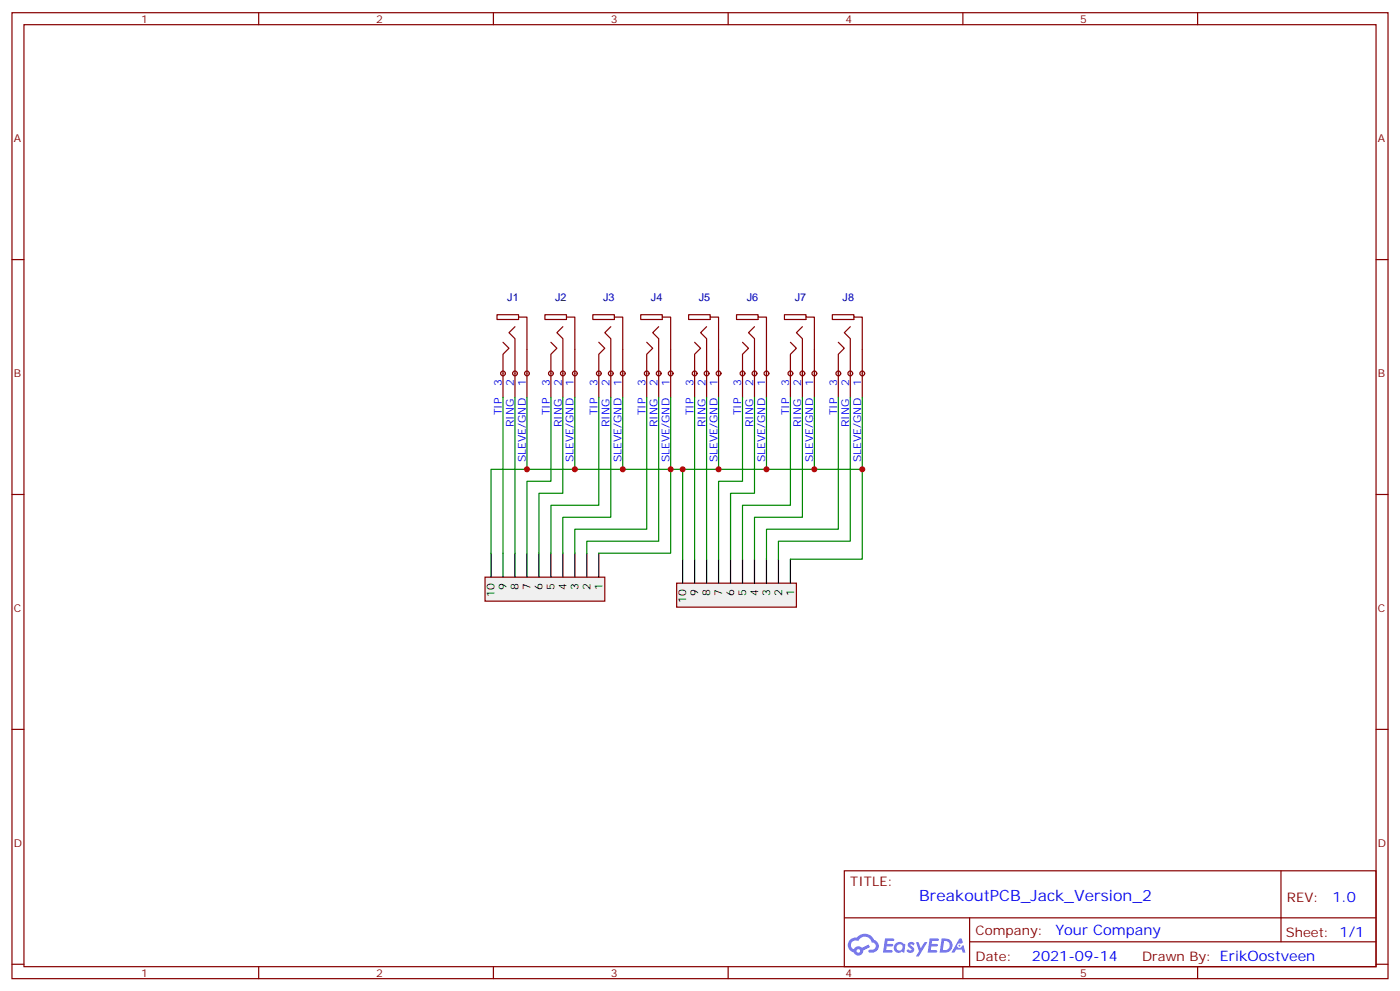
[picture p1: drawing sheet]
<svg xmlns="http://www.w3.org/2000/svg" width="412mm" height="292mm" viewBox="0 0 412 292" stroke-linecap="round" stroke-linejoin="round" font-family="sans-serif">
<g fill="none" stroke="#870000" stroke-width=".35">
<path d="M3.5 3.7h405.4v284.4h-405.4zM7.1 7.3h398.2v277.3h-398.2zM76.2 3.7v3.6M145.3 3.7v3.6M214.5 3.7v3.6M283.6 3.7v3.6M352.8 3.7v3.6M3.5 76.4h3.6M405.3 76.4h3.6M3.5 145.6h3.6M405.3 145.6h3.6M3.5 214.7h3.6"/>
<path d="M405.3 214.7h3.6M248.7 256.3h156.6v28.3h-156.6zM377.3 256.4v20.8M248.7 270.2h156.5M285.6 277.2h119.6M285.6 270.2v14.1M3.5 283.8h3.6M76.2 284.6v3.5M145.3 284.6v3.5M214.5 284.6v3.5M283.6 284.6v3.5M352.8 284.6v3.5"/>
<path d="M405.3 283.8h3.6"/>
</g>
<g fill="#5487ff">
<path d="M267.7 277.5a1.22 1.22 0 0 1 1.7 .3l-.4 .5a.47 .47 0 0 0-.3-.4 .47 .47 0 0 0-.5 .2l.1 .3a1.14 1.14 0 0 1 .8 1.7 1.14 1.14 0 0 1-1.9 0l-.2-.2 .5-.5 .7 .4a.29 .29 0 0 0 .3-.3 .29 .29 0 0 0-.2-.3 1.04 1.04 0 0 1-.6-1.7z"/>
<path d="M260.7 276.3h2.4l.3 .1-.2 .5-1.8 .1-.1 .9h1.5l.3 .3-.3 .4h-1.6l-.2 1.1h1.7l.2 .3-.2 .4h-2.6z"/>
<path d="M273.8 276.3h2.4l.3 .1-.1 .5-1.8 .1-.2 .9h1.6l.3 .3-.4 .4h-1.6l-.1 1.1h1.7l.2 .3-.2 .4h-2.6z"/>
<path d="M282.6 276.3h.7l.3 1.2-.6 .3a.69 .69 0 0 0-1 .3 .69 .69 0 0 0 .4 1 .69 .69 0 0 0 .9-.6l.5-.3 .6 2.2h-.8l-.2-.9h-1.8l-.5 .9h-.8z"/>
<path d="M269.8 277.3h.8l.6 1.9 1.1-1.9h.9l-2.6 4.2h-.8l.9-1.5z"/>
<path d="M277.4 276.3l-.6 4.1h1.3a2.11 2.11 0 0 0 2.5-2.1 2.11 2.11 0 0 0-2.5-2zM278.1 277a1.39 1.39 0 0 1 1.7 1.4 1.39 1.39 0 0 1-1.8 1.3h-.3z"/>
<path d="M263.7 277.9a1.54 1.54 0 0 0-.1 2.1 1.54 1.54 0 0 0 2.2 .2l.6 .2 .3-2.3-.2-.2-.4-.1a1.49 1.49 0 0 0-2.4 .1zM264 278.9a.94 .94 0 0 1 1.8 0 .94 .94 0 0 1-1.8 0z"/>
<path d="M250.4 276.6a2.18 2.18 0 0 0 1.1 3.8 1.44 1.44 0 0 0 1.6 .9 1.44 1.44 0 0 0 1.2-1.5l2-1-.5-.7-1.9 .9a1.47 1.47 0 0 0-2.4 .5 1.39 1.39 0 0 1-.7-2 1.39 1.39 0 0 1 2-.5 2.12 2.12 0 0 1 2.2-1.3 2.12 2.12 0 0 1 1.9 1.7 1.14 1.14 0 0 1 1.1 1.4 1.14 1.14 0 0 1-1.7 .8 .43 .43 0 0 0-.5 .3 .43 .43 0 0 0 .4 .5 1.98 1.98 0 0 0 2.5-1.2 1.98 1.98 0 0 0-1.2-2.5 3.1 3.1 0 0 0-5.3-.7l-.9 .1zM252.3 279.9a.55 .55 0 0 1 1.1 0 .55 .55 0 0 1-1.1 0z"/>
<circle cx="282.6" cy="278.4" r=".26"/>
</g>
<g fill="#f0f0f0" stroke="#870000" stroke-width=".35">
<circle cx="169.3" cy="109.9" r=".71"/>
<circle cx="165.8" cy="109.9" r=".71"/>
<circle cx="162.3" cy="109.9" r=".71"/>
</g>
<path d="M165.8 96.2l-1.8 1.7 1.8 1.8v17.3M166.9 93.3v.8h-6.4v-1.5h6.4v.7h2.4v23.7M162.3 100.8l1.7 1.7-1.7 1.8v12.7" fill="none" stroke="#870000" stroke-width=".35"/>
<g fill="#f0f0f0" stroke="#870000" stroke-width=".35">
<circle cx="155.2" cy="109.9" r=".71"/>
<circle cx="151.7" cy="109.9" r=".71"/>
<circle cx="148.2" cy="109.9" r=".71"/>
</g>
<path d="M151.7 96.2l-1.8 1.7 1.8 1.8v17.3M152.8 93.3v.8h-6.4v-1.5h6.4v.7h2.4v23.7M148.2 100.8l1.7 1.7-1.7 1.8v12.7" fill="none" stroke="#870000" stroke-width=".35"/>
<path d="M142.9 169.9h35.3v7.1h-35.3z" fill="#f0f0f0" stroke="#870000" stroke-width=".35"/>
<path d="M144.6 162.8v7.1M148.2 162.8v7.1M151.7 162.8v7.1M155.2 162.8v7.1M158.7 162.8v7.1M162.3 162.8v7.1M165.8 162.8v7.1M169.3 162.8v7.1M172.9 162.8v7.1M176.4 162.8v7.1" fill="none" stroke="#000" stroke-width=".35"/>
<path d="M199.3 171.7h35.3v7h-35.3z" fill="#f0f0f0" stroke="#870000" stroke-width=".35"/>
<path d="M201.1 164.6v7.1M204.6 164.6v7.1M208.1 164.6v7.1M211.7 164.6v7.1M215.2 164.6v7.1M218.7 164.6v7.1M222.2 164.6v7.1M225.8 164.6v7.1M229.3 164.6v7.1M232.8 164.6v7.1" fill="none" stroke="#000" stroke-width=".35"/>
<g fill="#f0f0f0" stroke="#870000" stroke-width=".35">
<circle cx="183.4" cy="109.9" r=".71"/>
<circle cx="179.9" cy="109.9" r=".71"/>
<circle cx="176.4" cy="109.9" r=".71"/>
</g>
<path d="M179.9 96.2l-1.7 1.7 1.7 1.8v17.3M181 93.3v.8h-6.4v-1.5h6.4v.7h2.4v23.7M176.4 100.8l1.8 1.7-1.8 1.8v12.7" fill="none" stroke="#870000" stroke-width=".35"/>
<g fill="#f0f0f0" stroke="#870000" stroke-width=".35">
<circle cx="197.6" cy="109.9" r=".71"/>
<circle cx="194" cy="109.9" r=".71"/>
<circle cx="190.5" cy="109.9" r=".71"/>
</g>
<path d="M194 96.2l-1.7 1.7 1.7 1.8v17.3M195.1 93.3v.8h-6.4v-1.5h6.4v.7h2.5v23.7M190.5 100.8l1.8 1.7-1.8 1.8v12.7" fill="none" stroke="#870000" stroke-width=".35"/>
<g fill="#f0f0f0" stroke="#870000" stroke-width=".35">
<circle cx="211.7" cy="109.9" r=".71"/>
<circle cx="208.1" cy="109.9" r=".71"/>
<circle cx="204.6" cy="109.9" r=".71"/>
</g>
<path d="M208.1 96.2l-1.7 1.7 1.7 1.8v17.3M209.2 93.3v.8h-6.4v-1.5h6.4v.7h2.5v23.7M204.6 100.8l1.8 1.7-1.8 1.8v12.7" fill="none" stroke="#870000" stroke-width=".35"/>
<g fill="#f0f0f0" stroke="#870000" stroke-width=".35">
<circle cx="225.8" cy="109.9" r=".71"/>
<circle cx="222.3" cy="109.9" r=".71"/>
<circle cx="218.7" cy="109.9" r=".71"/>
</g>
<path d="M222.2 96.2l-1.7 1.7 1.7 1.8v17.3M223.3 93.3v.8h-6.3v-1.5h6.3v.7h2.5v23.7M218.7 100.8l1.8 1.7-1.8 1.8v12.7" fill="none" stroke="#870000" stroke-width=".35"/>
<g fill="#f0f0f0" stroke="#870000" stroke-width=".35">
<circle cx="239.9" cy="109.9" r=".71"/>
<circle cx="236.4" cy="109.9" r=".71"/>
<circle cx="232.8" cy="109.9" r=".71"/>
</g>
<path d="M236.4 96.2l-1.8 1.7 1.8 1.8v17.3M237.4 93.3v.8h-6.3v-1.5h6.3v.7h2.5v23.7M232.8 100.8l1.8 1.7-1.8 1.8v12.7" fill="none" stroke="#870000" stroke-width=".35"/>
<g fill="#f0f0f0" stroke="#870000" stroke-width=".35">
<circle cx="254" cy="109.9" r=".71"/>
<circle cx="250.5" cy="109.9" r=".71"/>
<circle cx="246.9" cy="109.9" r=".71"/>
</g>
<path d="M250.5 96.2l-1.8 1.7 1.8 1.8v17.3M251.5 93.3v.8h-6.3v-1.5h6.3v.7h2.5v23.7M246.9 100.8l1.8 1.7-1.8 1.8v12.7" fill="none" stroke="#870000" stroke-width=".35"/>
<g fill="none" stroke="#008700" stroke-width=".35">
<path d="M148.2 117v45.8M151.7 117v45.8M155.2 117v21.1h14.1v-21.1M162.3 117v24.7h-7.1v21.1M165.8 117v28.2h-7.1v17.6M176.4 117v31.7h-14.1v14.1M179.9 117v35.3h-14.1v10.5M183.4 117v21.1h-14.1M190.5 117v38.8h-21.2v7M194 117v42.3h-21.1v3.5M197.6 117v21.1h-14.2M204.6 117v47.6"/>
<path d="M208.1 117v47.6M211.7 117v21.1h14.1v-21.1M218.7 117v24.7h-7v22.9M222.2 117v28.2h-7v19.4M232.8 117v31.7h-14.1v15.9M236.4 117v35.3h-14.2v12.3M239.9 117v21.1h-14.1M246.9 117v38.8h-21.1v8.8M250.5 117v42.3h-21.2v5.3M254 117v21.1h-14.1M155.2 138.1h-10.6v24.7M201.1 138.1h-3.5v24.7h-21.2"/>
<path d="M211.7 138.1h-10.6v26.5M254 138.1v26.5h-21.2"/>
</g>
<g fill="#c00">
<circle cx="169.3" cy="138.1" r=".88"/>
<circle cx="183.4" cy="138.1" r=".88"/>
<circle cx="155.2" cy="138.1" r=".88"/>
<circle cx="197.6" cy="138.1" r=".88"/>
<circle cx="225.8" cy="138.1" r=".88"/>
<circle cx="239.9" cy="138.1" r=".88"/>
<circle cx="211.7" cy="138.1" r=".88"/>
<circle cx="254" cy="138.1" r=".88"/>
<circle cx="201.1" cy="138.1" r=".88"/>
</g>
<text font-size="4.6" fill="#00f" x="270.8" y="265.4">BreakoutPCB_Jack_Version_2</text>
<g font-size="4.2" fill="#00f">
<text x="392.5" y="265.6">1.0</text>
<text x="310.9" y="275.2">Your Company</text>
<text x="304" y="283">2021-09-14</text>
</g>
<g font-size="3.9" fill="#800">
<text x="250.5" y="260.9">TITLE:</text>
<text x="379.1" y="265.6">REV:</text>
<text x="287.4" y="275.1">Company:</text>
<text x="378.7" y="275.7">Sheet: 1/1</text>
<text x="287.4" y="282.8">Date:</text>
<text x="336.4" y="282.9">Drawn By: ErikOostveen</text>
</g>
<g font-size="3.2" fill="#800">
<text x="41.6" y="6.7">1</text>
<text x="110.8" y="6.7">2</text>
<text x="179.9" y="6.7">3</text>
<text x="249.1" y="6.7">4</text>
<text x="318.2" y="6.7">5</text>
<text x="4.1" y="41.8">A</text>
<text x="405.9" y="41.8">A</text>
<text x="4.1" y="111">B</text>
<text x="405.9" y="111">B</text>
<text x="4.1" y="180.1">C</text>
<text x="405.9" y="180.1">C</text>
<text x="4.1" y="249.3">D</text>
<text x="405.9" y="249.3">D</text>
<text x="41.6" y="287.5">1</text>
<text x="110.8" y="287.5">2</text>
<text x="179.9" y="287.5">3</text>
<text x="249.1" y="287.5">4</text>
<text x="318.2" y="287.5">5</text>
</g>
<g font-size="3.2" fill="#000080">
<text x="149.4" y="88.5">J1</text>
<text x="163.5" y="88.5">J2</text>
<text x="177.7" y="88.5">J3</text>
<text x="191.8" y="88.5">J4</text>
<text x="205.9" y="88.5">J5</text>
<text x="220" y="88.5">J6</text>
<text x="234.1" y="88.5">J7</text>
<text x="248.2" y="88.5">J8</text>
</g>
<g font-size="3.2" fill="#00f">
<text x="147.8" y="113.7" transform="rotate(-90 147.8 113.7)">3</text>
<text x="151.3" y="113.7" transform="rotate(-90 151.3 113.7)">2</text>
<text x="154.9" y="113.7" transform="rotate(-90 154.9 113.7)">1</text>
<text x="161.9" y="113.7" transform="rotate(-90 161.9 113.7)">3</text>
<text x="165.5" y="113.7" transform="rotate(-90 165.5 113.7)">2</text>
<text x="169" y="113.7" transform="rotate(-90 169 113.7)">1</text>
<text x="176" y="113.7" transform="rotate(-90 176 113.7)">3</text>
<text x="179.6" y="113.7" transform="rotate(-90 179.6 113.7)">2</text>
<text x="183.1" y="113.7" transform="rotate(-90 183.1 113.7)">1</text>
<text x="190.1" y="113.7" transform="rotate(-90 190.1 113.7)">3</text>
<text x="193.7" y="113.7" transform="rotate(-90 193.7 113.7)">2</text>
<text x="197.2" y="113.7" transform="rotate(-90 197.2 113.7)">1</text>
<text x="204.3" y="113.7" transform="rotate(-90 204.3 113.7)">3</text>
<text x="207.8" y="113.7" transform="rotate(-90 207.8 113.7)">2</text>
<text x="211.3" y="113.7" transform="rotate(-90 211.3 113.7)">1</text>
<text x="218.4" y="113.7" transform="rotate(-90 218.4 113.7)">3</text>
<text x="221.9" y="113.7" transform="rotate(-90 221.9 113.7)">2</text>
<text x="225.4" y="113.7" transform="rotate(-90 225.4 113.7)">1</text>
<text x="232.5" y="113.7" transform="rotate(-90 232.5 113.7)">3</text>
<text x="236" y="113.7" transform="rotate(-90 236 113.7)">2</text>
<text x="239.5" y="113.7" transform="rotate(-90 239.5 113.7)">1</text>
<text x="246.6" y="113.7" transform="rotate(-90 246.6 113.7)">3</text>
<text x="250.1" y="113.7" transform="rotate(-90 250.1 113.7)">2</text>
<text x="253.6" y="113.7" transform="rotate(-90 253.6 113.7)">1</text>
<text x="147.8" y="122.3" transform="rotate(-90 147.8 122.3)">TIP</text>
<text x="151.3" y="125.8" transform="rotate(-90 151.3 125.8)">RING</text>
<text x="161.9" y="122.3" transform="rotate(-90 161.9 122.3)">TIP</text>
<text x="165.5" y="125.8" transform="rotate(-90 165.5 125.8)">RING</text>
<text x="176" y="122.3" transform="rotate(-90 176 122.3)">TIP</text>
<text x="179.6" y="125.8" transform="rotate(-90 179.6 125.8)">RING</text>
<text x="190.1" y="122.3" transform="rotate(-90 190.1 122.3)">TIP</text>
<text x="193.7" y="125.8" transform="rotate(-90 193.7 125.8)">RING</text>
<text x="204.3" y="122.3" transform="rotate(-90 204.3 122.3)">TIP</text>
<text x="207.8" y="125.8" transform="rotate(-90 207.8 125.8)">RING</text>
<text x="218.4" y="122.3" transform="rotate(-90 218.4 122.3)">TIP</text>
<text x="221.9" y="125.8" transform="rotate(-90 221.9 125.8)">RING</text>
<text x="232.5" y="122.3" transform="rotate(-90 232.5 122.3)">TIP</text>
<text x="236" y="125.8" transform="rotate(-90 236 125.8)">RING</text>
<text x="246.6" y="122.3" transform="rotate(-90 246.6 122.3)">TIP</text>
<text x="250.1" y="125.8" transform="rotate(-90 250.1 125.8)">RING</text>
<text x="154.9" y="136" transform="rotate(-90 154.9 136)">SLEVE/GND</text>
<text x="169" y="136" transform="rotate(-90 169 136)">SLEVE/GND</text>
<text x="183.1" y="136" transform="rotate(-90 183.1 136)">SLEVE/GND</text>
<text x="197.2" y="136" transform="rotate(-90 197.2 136)">SLEVE/GND</text>
<text x="211.3" y="136" transform="rotate(-90 211.3 136)">SLEVE/GND</text>
<text x="225.4" y="136" transform="rotate(-90 225.4 136)">SLEVE/GND</text>
<text x="239.5" y="136" transform="rotate(-90 239.5 136)">SLEVE/GND</text>
<text x="253.6" y="136" transform="rotate(-90 253.6 136)">SLEVE/GND</text>
</g>
<g font-size="3.2">
<text x="149.2" y="173.7" transform="rotate(-90 149.2 173.7)">9</text>
<text x="152.8" y="173.7" transform="rotate(-90 152.8 173.7)">8</text>
<text x="156.3" y="173.7" transform="rotate(-90 156.3 173.7)">7</text>
<text x="159.8" y="173.7" transform="rotate(-90 159.8 173.7)">6</text>
<text x="163.3" y="173.7" transform="rotate(-90 163.3 173.7)">5</text>
<text x="166.9" y="173.7" transform="rotate(-90 166.9 173.7)">4</text>
<text x="170.4" y="173.7" transform="rotate(-90 170.4 173.7)">3</text>
<text x="173.9" y="173.7" transform="rotate(-90 173.9 173.7)">2</text>
<text x="177.4" y="173.7" transform="rotate(-90 177.4 173.7)">1</text>
<text x="145.7" y="175.7" transform="rotate(-90 145.7 175.7)">10</text>
<text x="202.1" y="177.5" transform="rotate(-90 202.1 177.5)">10</text>
<text x="205.7" y="175.4" transform="rotate(-90 205.7 175.4)">9</text>
<text x="209.2" y="175.4" transform="rotate(-90 209.2 175.4)">8</text>
<text x="212.7" y="175.4" transform="rotate(-90 212.7 175.4)">7</text>
<text x="216.3" y="175.4" transform="rotate(-90 216.3 175.4)">6</text>
<text x="219.8" y="175.4" transform="rotate(-90 219.8 175.4)">5</text>
<text x="223.3" y="175.4" transform="rotate(-90 223.3 175.4)">4</text>
<text x="226.8" y="175.4" transform="rotate(-90 226.8 175.4)">3</text>
<text x="230.4" y="175.4" transform="rotate(-90 230.4 175.4)">2</text>
<text x="233.9" y="175.4" transform="rotate(-90 233.9 175.4)">1</text>
</g>
</svg>
